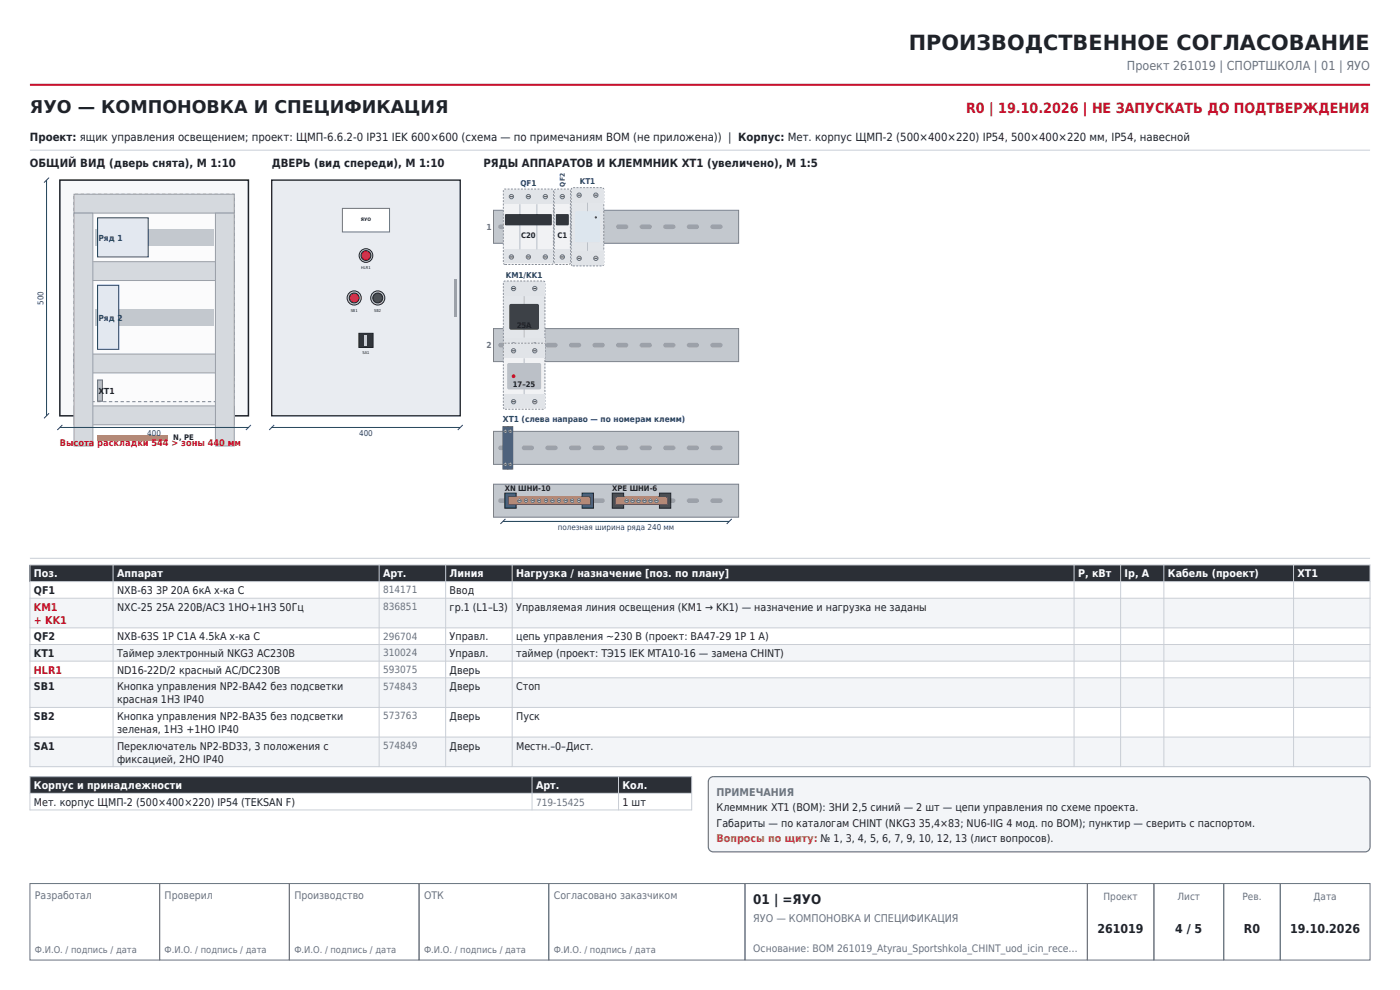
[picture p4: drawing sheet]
<svg xmlns="http://www.w3.org/2000/svg" width="297mm" height="210mm" viewBox="0 0 297 210" stroke-linecap="round" stroke-linejoin="round" font-family="sans-serif">
<path d="M6.3 18h284.4" fill="none" stroke="#c8102e" stroke-width=".42"/>
<path d="M6.3 187.4h27.6v16.2h-27.6zM33.9 187.4h27.5v16.2h-27.5zM61.4 187.4h27.5v16.2h-27.5zM88.9 187.4h27.5v16.2h-27.5zM116.4 187.4h41.6v16.2h-41.6zM158 187.4h72.7v16.2h-72.7zM230.7 187.4h14.1v16.2h-14.1zM244.8 187.4h14.8v16.2h-14.8zM259.6 187.4h12v16.2h-12zM271.6 187.4h19.1v16.2h-19.1z" fill="none" stroke="#6b7280" stroke-width=".21"/>
<path d="M6.3 31.9h284.4" fill="none" stroke="#c9ced6" stroke-width=".21"/>
<path d="M12.7 38.2h40v50h-40z" fill-rule="evenodd" fill="#f7f8fa" stroke="#1f2329" stroke-width=".32"/>
<path d="M15.7 41.2h34v44h-34z" fill-rule="evenodd" fill="#fbfbfc" stroke="#7a818b" stroke-width=".21" stroke-dasharray=".7 .5" stroke-linecap="butt"/>
<path d="M15.7 41.2h34v4h-34z" fill-rule="evenodd" fill="#d5d9de" stroke="#9aa0a8" stroke-width=".21"/>
<path d="M20.1 48.6h25.2v3.5h-25.2z" fill-rule="evenodd" fill="#c3c8ce"/>
<path d="M20.7 46.2h10.7v8.3h-10.7z" fill-rule="evenodd" fill="#e3e8f0" stroke="#0b3d91" stroke-width=".21"/>
<path d="M15.7 55.5h34v4h-34z" fill-rule="evenodd" fill="#d5d9de" stroke="#9aa0a8" stroke-width=".21"/>
<path d="M20.1 65.5h25.2v3.5h-25.2z" fill-rule="evenodd" fill="#c3c8ce"/>
<path d="M20.7 60.5h4.5v13.6h-4.5z" fill-rule="evenodd" fill="#e3e8f0" stroke="#0b3d91" stroke-width=".21"/>
<path d="M15.7 75.1h34v4h-34z" fill-rule="evenodd" fill="#d5d9de" stroke="#9aa0a8" stroke-width=".21"/>
<path d="M20.7 80.6h1v4.5h-1z" fill-rule="evenodd" fill="#b8bdc4" stroke="#6b7280" stroke-width=".21"/>
<path d="M15.7 86.1h34v4h-34z" fill-rule="evenodd" fill="#d5d9de" stroke="#9aa0a8" stroke-width=".21"/>
<path d="M20.7 92.4h15v1.2h-15z" fill-rule="evenodd" fill="#c9a227"/>
<g fill="#d5d9de" stroke="#9aa0a8" stroke-width=".21">
<path d="M15.7 45.2h4v49.4h-4z" fill-rule="evenodd"/>
<path d="M45.7 45.2h4v49.4h-4z" fill-rule="evenodd"/>
</g>
<path d="M9.9 38.2v50M10.4 37.7l-1.1 1M10.4 87.7l-1.1 1M12.7 90.7h40M13.2 90.1l-1 1.1M53.2 90.1l-1 1.1" fill="none" stroke="#0b3d91" stroke-width=".21"/>
<path d="M57.6 38.2h40v50h-40z" fill-rule="evenodd" fill="#e9ecf1" stroke="#1f2329" stroke-width=".28"/>
<path d="M96.2 59.2h.6v8h-.6z" fill-rule="evenodd" fill="#9aa0a8"/>
<path d="M72.6 44.2h10v5h-10z" fill-rule="evenodd" fill="#fff" stroke="#6b7280" stroke-width=".21"/>
<circle cx="77.6" cy="54.2" r="1.45" fill="#c9cdd2" stroke="#1f2329" stroke-width=".21"/>
<circle cx="77.6" cy="54.2" r="1.04" fill="#d32f2f" stroke="#1f2329" stroke-width=".21"/>
<circle cx="75.1" cy="63.2" r="1.5" fill="#c9cdd2" stroke="#1f2329" stroke-width=".21"/>
<circle cx="75.1" cy="63.2" r="1.05" fill="#d32f2f" stroke="#1f2329" stroke-width=".21"/>
<circle cx="80.1" cy="63.2" r="1.5" fill="#c9cdd2" stroke="#1f2329" stroke-width=".21"/>
<circle cx="80.1" cy="63.2" r="1.05" fill="#2e7d32" stroke="#1f2329" stroke-width=".21"/>
<path d="M76.1 70.7h3v3h-3z" fill-rule="evenodd" fill="#2f343b" stroke="#1f2329" stroke-width=".21"/>
<path d="M77.3 71.1h.6v2.2h-.6z" fill-rule="evenodd" fill="#c9cdd2"/>
<path d="M57.6 90.7h40M58.2 90.1l-1.1 1.1M98.2 90.1l-1.1 1.1" fill="none" stroke="#0b3d91" stroke-width=".21"/>
<path d="M104.7 44.6h52v7h-52z" fill-rule="evenodd" fill="#c3c8ce" stroke="#7a818b" stroke-width=".21"/>
<g fill="#9aa0a8">
<path d="M105.8 47.9l.4-.3h1.6a.48 .48 0 0 1 .5 .5 .48 .48 0 0 1-.5 .5h-1.6a.48 .48 0 0 1-.4-.7z" fill-rule="evenodd"/>
<path d="M110.8 47.9l.4-.3h1.6a.48 .48 0 0 1 .5 .5 .48 .48 0 0 1-.5 .5h-1.6a.48 .48 0 0 1-.4-.7z" fill-rule="evenodd"/>
<path d="M115.8 47.9l.4-.3h1.6a.48 .48 0 0 1 .5 .5 .48 .48 0 0 1-.5 .5h-1.6a.48 .48 0 0 1-.4-.7z" fill-rule="evenodd"/>
<path d="M120.8 47.9l.4-.3h1.6a.48 .48 0 0 1 .5 .5 .48 .48 0 0 1-.5 .5h-1.6a.48 .48 0 0 1-.4-.7z" fill-rule="evenodd"/>
<path d="M125.8 47.9l.4-.3h1.6a.48 .48 0 0 1 .5 .5 .48 .48 0 0 1-.5 .5h-1.6a.48 .48 0 0 1-.4-.7z" fill-rule="evenodd"/>
<path d="M130.8 47.9l.4-.3h1.6a.48 .48 0 0 1 .5 .5 .48 .48 0 0 1-.5 .5h-1.6a.48 .48 0 0 1-.4-.7z" fill-rule="evenodd"/>
<path d="M135.8 47.9l.4-.3h1.6a.48 .48 0 0 1 .5 .5 .48 .48 0 0 1-.5 .5h-1.6a.48 .48 0 0 1-.4-.7z" fill-rule="evenodd"/>
<path d="M140.8 47.9l.4-.3h1.6a.48 .48 0 0 1 .5 .5 .48 .48 0 0 1-.5 .5h-1.6a.48 .48 0 0 1-.4-.7z" fill-rule="evenodd"/>
<path d="M145.8 47.9l.4-.3h1.6a.48 .48 0 0 1 .5 .5 .48 .48 0 0 1-.5 .5h-1.6a.48 .48 0 0 1-.4-.7z" fill-rule="evenodd"/>
<path d="M150.8 47.9l.4-.3h1.6a.48 .48 0 0 1 .5 .5 .48 .48 0 0 1-.5 .5h-1.6a.48 .48 0 0 1-.4-.7z" fill-rule="evenodd"/>
</g>
<path d="M106.8 40.3l.3-.2h10l.3 .2v15.5l-.2 .3h-10.1l-.3-.2z" fill-rule="evenodd" fill="#f1f2f3" stroke="#8a9099" stroke-width=".21" stroke-dasharray=".4 .3" stroke-linecap="butt"/>
<g fill="#e1e4e8">
<path d="M106.9 40.4h10.3v2.9h-10.3z" fill-rule="evenodd"/>
<path d="M106.9 52.9h10.3v3h-10.3z" fill-rule="evenodd"/>
</g>
<circle cx="108.5" cy="41.7" r=".46" fill="#d9dce0" stroke="#6b7280" stroke-width=".21"/>
<path d="M108.2 41.7h.6" fill="none" stroke="#4b5058" stroke-width=".21"/>
<circle cx="108.5" cy="54.5" r=".46" fill="#d9dce0" stroke="#6b7280" stroke-width=".21"/>
<path d="M108.2 54.5h.6" fill="none" stroke="#4b5058" stroke-width=".21"/>
<circle cx="112.1" cy="41.7" r=".46" fill="#d9dce0" stroke="#6b7280" stroke-width=".21"/>
<path d="M111.8 41.7h.6" fill="none" stroke="#4b5058" stroke-width=".21"/>
<circle cx="112.1" cy="54.5" r=".46" fill="#d9dce0" stroke="#6b7280" stroke-width=".21"/>
<path d="M111.8 54.5h.6" fill="none" stroke="#4b5058" stroke-width=".21"/>
<path d="M110.3 43.3v9.6" fill="none" stroke="#b9bec5" stroke-width=".21"/>
<circle cx="115.7" cy="41.7" r=".46" fill="#d9dce0" stroke="#6b7280" stroke-width=".21"/>
<path d="M115.4 41.7h.6" fill="none" stroke="#4b5058" stroke-width=".21"/>
<circle cx="115.7" cy="54.5" r=".46" fill="#d9dce0" stroke="#6b7280" stroke-width=".21"/>
<path d="M115.4 54.5h.6" fill="none" stroke="#4b5058" stroke-width=".21"/>
<path d="M113.9 43.3v9.6" fill="none" stroke="#b9bec5" stroke-width=".21"/>
<path d="M107.2 45.5l9.7-.1 .2 .2v2l-.2 .2h-9.6l-.2-.2z" fill-rule="evenodd" fill="#2f343b"/>
<path d="M117.8 40.2l2.9-.1 .3 .4v15.3l-.3 .3h-2.8l-.3-.3v-15.3z" fill-rule="evenodd" fill="#f1f2f3" stroke="#8a9099" stroke-width=".21" stroke-dasharray=".4 .3" stroke-linecap="butt"/>
<g fill="#e1e4e8">
<path d="M117.7 40.4h3.1v2.9h-3.1z" fill-rule="evenodd"/>
<path d="M117.7 52.9h3.1v3h-3.1z" fill-rule="evenodd"/>
</g>
<circle cx="119.3" cy="41.7" r=".46" fill="#d9dce0" stroke="#6b7280" stroke-width=".21"/>
<path d="M119 41.7h.6" fill="none" stroke="#4b5058" stroke-width=".21"/>
<circle cx="119.3" cy="54.5" r=".46" fill="#d9dce0" stroke="#6b7280" stroke-width=".21"/>
<path d="M119 54.5h.6" fill="none" stroke="#4b5058" stroke-width=".21"/>
<path d="M118 45.5h2.6v2.2h-2.6z" fill-rule="evenodd" fill="#2f343b"/>
<path d="M121.2 40l.3-.2h6.2l.3 .2 .1 16.1-.2 .3h-6.4l-.3-.2z" fill-rule="evenodd" fill="#e3e6ea" stroke="#8a9099" stroke-width=".21" stroke-dasharray=".4 .3" stroke-linecap="butt"/>
<g fill="#e1e4e8">
<path d="M121.3 40.1h6.6v2.9h-6.6z" fill-rule="evenodd"/>
<path d="M121.3 53.2h6.6v3h-6.6z" fill-rule="evenodd"/>
</g>
<circle cx="122.9" cy="41.4" r=".46" fill="#d9dce0" stroke="#6b7280" stroke-width=".21"/>
<path d="M122.5 41.4h.7" fill="none" stroke="#4b5058" stroke-width=".21"/>
<circle cx="122.9" cy="54.8" r=".46" fill="#d9dce0" stroke="#6b7280" stroke-width=".21"/>
<path d="M122.5 54.8h.7" fill="none" stroke="#4b5058" stroke-width=".21"/>
<circle cx="126.4" cy="41.4" r=".46" fill="#d9dce0" stroke="#6b7280" stroke-width=".21"/>
<path d="M126.1 41.4h.6" fill="none" stroke="#4b5058" stroke-width=".21"/>
<circle cx="126.4" cy="54.8" r=".46" fill="#d9dce0" stroke="#6b7280" stroke-width=".21"/>
<path d="M126.1 54.8h.6" fill="none" stroke="#4b5058" stroke-width=".21"/>
<path d="M124.6 43v10.2" fill="none" stroke="#b9bec5" stroke-width=".21"/>
<path d="M122.1 44.8h4.9l.3 .2v6.1l-.1 .3h-4.9l-.3-.2-.1-6.1z" fill-rule="evenodd" fill="#dce6ee"/>
<circle cx="126.4" cy="46.1" r=".24" fill="#2e7d32"/>
<path d="M104.7 69.7h52v7h-52z" fill-rule="evenodd" fill="#c3c8ce" stroke="#7a818b" stroke-width=".21"/>
<g fill="#9aa0a8">
<path d="M105.8 73l.4-.3h1.6a.48 .48 0 0 1 .5 .5 .48 .48 0 0 1-.5 .5h-1.6a.48 .48 0 0 1-.4-.7z" fill-rule="evenodd"/>
<path d="M110.8 73l.4-.3h1.6a.48 .48 0 0 1 .5 .5 .48 .48 0 0 1-.5 .5h-1.6a.48 .48 0 0 1-.4-.7z" fill-rule="evenodd"/>
<path d="M115.9 72.8l1.9-.1a.48 .48 0 0 1 .5 .5 .48 .48 0 0 1-.5 .5h-1.6a.48 .48 0 0 1-.5-.4 .48 .48 0 0 1 .2-.5z" fill-rule="evenodd"/>
<path d="M120.8 73l.4-.3h1.6a.48 .48 0 0 1 .5 .5 .48 .48 0 0 1-.5 .5h-1.6a.48 .48 0 0 1-.4-.7z" fill-rule="evenodd"/>
<path d="M125.8 73l.4-.3h1.6a.48 .48 0 0 1 .5 .5 .48 .48 0 0 1-.5 .5h-1.6a.48 .48 0 0 1-.4-.7z" fill-rule="evenodd"/>
<path d="M130.8 73l.4-.3h1.6a.48 .48 0 0 1 .5 .5 .48 .48 0 0 1-.5 .5h-1.6a.48 .48 0 0 1-.4-.7z" fill-rule="evenodd"/>
<path d="M135.9 72.8l1.9-.1a.48 .48 0 0 1 .5 .5 .48 .48 0 0 1-.5 .5h-1.6a.48 .48 0 0 1-.5-.4 .48 .48 0 0 1 .2-.5z" fill-rule="evenodd"/>
<path d="M140.8 73l.4-.3h1.6a.48 .48 0 0 1 .5 .5 .48 .48 0 0 1-.5 .5h-1.6a.48 .48 0 0 1-.4-.7z" fill-rule="evenodd"/>
<path d="M145.8 73l.4-.3h1.6a.48 .48 0 0 1 .5 .5 .48 .48 0 0 1-.5 .5h-1.6a.48 .48 0 0 1-.4-.7z" fill-rule="evenodd"/>
<path d="M150.9 72.8l1.9-.1a.48 .48 0 0 1 .5 .5 .48 .48 0 0 1-.5 .5h-1.6a.48 .48 0 0 1-.5-.4 .48 .48 0 0 1 .2-.5z" fill-rule="evenodd"/>
</g>
<path d="M106.8 59.8l.3-.2h8.2l.3 .2v14.7l-.2 .3h-8.3l-.3-.2z" fill-rule="evenodd" fill="#e3e6ea" stroke="#8a9099" stroke-width=".21" stroke-dasharray=".4 .3" stroke-linecap="butt"/>
<g fill="#e1e4e8">
<path d="M106.9 59.9h8.5v2.9h-8.5z" fill-rule="evenodd"/>
<path d="M106.9 71.6h8.5v3h-8.5z" fill-rule="evenodd"/>
</g>
<circle cx="108.9" cy="61.2" r=".46" fill="#d9dce0" stroke="#6b7280" stroke-width=".21"/>
<path d="M108.6 61.2h.7" fill="none" stroke="#4b5058" stroke-width=".21"/>
<circle cx="108.9" cy="73.2" r=".46" fill="#d9dce0" stroke="#6b7280" stroke-width=".21"/>
<path d="M108.6 73.2h.7" fill="none" stroke="#4b5058" stroke-width=".21"/>
<circle cx="113.4" cy="61.2" r=".46" fill="#d9dce0" stroke="#6b7280" stroke-width=".21"/>
<path d="M113.1 61.2h.7" fill="none" stroke="#4b5058" stroke-width=".21"/>
<circle cx="113.4" cy="73.2" r=".46" fill="#d9dce0" stroke="#6b7280" stroke-width=".21"/>
<path d="M113.1 73.2h.7" fill="none" stroke="#4b5058" stroke-width=".21"/>
<path d="M111.2 62.8v8.8" fill="none" stroke="#b9bec5" stroke-width=".21"/>
<path d="M108.1 64.6l.3-.1h5.8l.1 .3v5l-.3 .1h-5.8l-.2-.3z" fill-rule="evenodd" fill="#3a3f46"/>
<path d="M106.8 73l.3-.2h8.2l.3 .2v13.5l-.2 .3h-8.3l-.3-.2z" fill-rule="evenodd" fill="#f1f2f3" stroke="#8a9099" stroke-width=".21" stroke-dasharray=".4 .3" stroke-linecap="butt"/>
<g fill="#e1e4e8">
<path d="M106.9 73.1h8.5v2.9h-8.5z" fill-rule="evenodd"/>
<path d="M106.9 83.6h8.5v3h-8.5z" fill-rule="evenodd"/>
</g>
<circle cx="108.9" cy="74.4" r=".46" fill="#d9dce0" stroke="#6b7280" stroke-width=".21"/>
<path d="M108.6 74.4h.7" fill="none" stroke="#4b5058" stroke-width=".21"/>
<circle cx="108.9" cy="85.2" r=".46" fill="#d9dce0" stroke="#6b7280" stroke-width=".21"/>
<path d="M108.6 85.2h.7" fill="none" stroke="#4b5058" stroke-width=".21"/>
<circle cx="113.4" cy="74.4" r=".46" fill="#d9dce0" stroke="#6b7280" stroke-width=".21"/>
<path d="M113.1 74.4h.7" fill="none" stroke="#4b5058" stroke-width=".21"/>
<circle cx="113.4" cy="85.2" r=".46" fill="#d9dce0" stroke="#6b7280" stroke-width=".21"/>
<path d="M113.1 85.2h.7" fill="none" stroke="#4b5058" stroke-width=".21"/>
<path d="M111.2 76v7.6" fill="none" stroke="#b9bec5" stroke-width=".21"/>
<path d="M107.6 77.2l.3-.2 6.7 .1 .2 .3-.1 5-.3 .2h-6.6l-.2-.3z" fill-rule="evenodd" fill="#b9bec5"/>
<circle cx="108.9" cy="79.8" r=".4" fill="#c8102e"/>
<path d="M104.7 91.5h52v7h-52z" fill-rule="evenodd" fill="#c3c8ce" stroke="#7a818b" stroke-width=".21"/>
<g fill="#9aa0a8">
<path d="M105.8 94.8l.4-.3h1.6a.48 .48 0 0 1 .5 .5 .48 .48 0 0 1-.5 .5h-1.6a.48 .48 0 0 1-.4-.7z" fill-rule="evenodd"/>
<path d="M110.8 94.8l.4-.3h1.6a.48 .48 0 0 1 .5 .5 .48 .48 0 0 1-.5 .5h-1.6a.48 .48 0 0 1-.4-.7z" fill-rule="evenodd"/>
<path d="M115.8 94.8l.4-.3h1.6a.48 .48 0 0 1 .5 .5 .48 .48 0 0 1-.5 .5h-1.6a.48 .48 0 0 1-.4-.7z" fill-rule="evenodd"/>
<path d="M120.8 94.8l.4-.3h1.6a.48 .48 0 0 1 .5 .5 .48 .48 0 0 1-.5 .5h-1.6a.48 .48 0 0 1-.4-.7z" fill-rule="evenodd"/>
<path d="M125.8 94.8l.4-.3h1.6a.48 .48 0 0 1 .5 .5 .48 .48 0 0 1-.5 .5h-1.6a.48 .48 0 0 1-.4-.7z" fill-rule="evenodd"/>
<path d="M130.8 94.8l.4-.3h1.6a.48 .48 0 0 1 .5 .5 .48 .48 0 0 1-.5 .5h-1.6a.48 .48 0 0 1-.4-.7z" fill-rule="evenodd"/>
<path d="M135.8 94.8l.4-.3h1.6a.48 .48 0 0 1 .5 .5 .48 .48 0 0 1-.5 .5h-1.6a.48 .48 0 0 1-.4-.7z" fill-rule="evenodd"/>
<path d="M140.8 94.8l.4-.3h1.6a.48 .48 0 0 1 .5 .5 .48 .48 0 0 1-.5 .5h-1.6a.48 .48 0 0 1-.4-.7z" fill-rule="evenodd"/>
<path d="M145.8 94.8l.4-.3h1.6a.48 .48 0 0 1 .5 .5 .48 .48 0 0 1-.5 .5h-1.6a.48 .48 0 0 1-.4-.7z" fill-rule="evenodd"/>
<path d="M150.8 94.8l.4-.3h1.6a.48 .48 0 0 1 .5 .5 .48 .48 0 0 1-.5 .5h-1.6a.48 .48 0 0 1-.4-.7z" fill-rule="evenodd"/>
</g>
<path d="M106.7 90.5h1v9h-1z" fill-rule="evenodd" fill="#1565c0" stroke="#5b616a" stroke-width=".21"/>
<circle cx="107.2" cy="91.5" r=".36" fill="#d9dce0" stroke="#6b7280" stroke-width=".21"/>
<path d="M107 91.5h.5" fill="none" stroke="#4b5058" stroke-width=".21"/>
<circle cx="107.2" cy="98.5" r=".36" fill="#d9dce0" stroke="#6b7280" stroke-width=".21"/>
<path d="M107 98.5h.5" fill="none" stroke="#4b5058" stroke-width=".21"/>
<path d="M107.7 90.5h1.1v9h-1.1z" fill-rule="evenodd" fill="#1565c0" stroke="#5b616a" stroke-width=".21"/>
<circle cx="108.3" cy="91.5" r=".36" fill="#d9dce0" stroke="#6b7280" stroke-width=".21"/>
<path d="M108 91.5h.5" fill="none" stroke="#4b5058" stroke-width=".21"/>
<circle cx="108.3" cy="98.5" r=".36" fill="#d9dce0" stroke="#6b7280" stroke-width=".21"/>
<path d="M108 98.5h.5" fill="none" stroke="#4b5058" stroke-width=".21"/>
<path d="M104.7 102.7h52v7h-52z" fill-rule="evenodd" fill="#c3c8ce" stroke="#7a818b" stroke-width=".21"/>
<g fill="#9aa0a8">
<path d="M105.8 106l.4-.3h1.6a.48 .48 0 0 1 .5 .5 .48 .48 0 0 1-.5 .5h-1.6a.48 .48 0 0 1-.4-.7z" fill-rule="evenodd"/>
<path d="M110.8 106l.4-.3h1.6a.48 .48 0 0 1 .5 .5 .48 .48 0 0 1-.5 .5h-1.6a.48 .48 0 0 1-.4-.7z" fill-rule="evenodd"/>
<path d="M115.9 105.8l1.9-.1a.48 .48 0 0 1 .5 .5 .48 .48 0 0 1-.5 .5h-1.6a.48 .48 0 0 1-.5-.4 .48 .48 0 0 1 .2-.5z" fill-rule="evenodd"/>
<path d="M120.8 106l.4-.3h1.6a.48 .48 0 0 1 .5 .5 .48 .48 0 0 1-.5 .5h-1.6a.48 .48 0 0 1-.4-.7z" fill-rule="evenodd"/>
<path d="M125.8 106l.4-.3h1.6a.48 .48 0 0 1 .5 .5 .48 .48 0 0 1-.5 .5h-1.6a.48 .48 0 0 1-.4-.7z" fill-rule="evenodd"/>
<path d="M130.8 106l.4-.3h1.6a.48 .48 0 0 1 .5 .5 .48 .48 0 0 1-.5 .5h-1.6a.48 .48 0 0 1-.4-.7z" fill-rule="evenodd"/>
<path d="M135.9 105.8l1.9-.1a.48 .48 0 0 1 .5 .5 .48 .48 0 0 1-.5 .5h-1.6a.48 .48 0 0 1-.5-.4 .48 .48 0 0 1 .2-.5z" fill-rule="evenodd"/>
<path d="M140.8 106l.4-.3h1.6a.48 .48 0 0 1 .5 .5 .48 .48 0 0 1-.5 .5h-1.6a.48 .48 0 0 1-.4-.7z" fill-rule="evenodd"/>
<path d="M145.8 106l.4-.3h1.6a.48 .48 0 0 1 .5 .5 .48 .48 0 0 1-.5 .5h-1.6a.48 .48 0 0 1-.4-.7z" fill-rule="evenodd"/>
<path d="M150.9 105.8l1.9-.1a.48 .48 0 0 1 .5 .5 .48 .48 0 0 1-.5 .5h-1.6a.48 .48 0 0 1-.5-.4 .48 .48 0 0 1 .2-.5z" fill-rule="evenodd"/>
</g>
<g fill="#1565c0" stroke="#1f2329" stroke-width=".21">
<path d="M107.1 104.6h2.4v3.2h-2.4z" fill-rule="evenodd"/>
<path d="M123.5 104.6h2.4v3.2h-2.4z" fill-rule="evenodd"/>
</g>
<path d="M107.8 105.4h17.4v1.6h-17.4z" fill-rule="evenodd" fill="#c9a227" stroke="#7a5c00" stroke-width=".21"/>
<circle cx="110.2" cy="106.2" r=".4" fill="#d9dce0" stroke="#6b7280" stroke-width=".21"/>
<path d="M109.9 106.2h.6" fill="none" stroke="#4b5058" stroke-width=".21"/>
<circle cx="111.6" cy="106.2" r=".4" fill="#d9dce0" stroke="#6b7280" stroke-width=".21"/>
<path d="M111.3 106.2h.6" fill="none" stroke="#4b5058" stroke-width=".21"/>
<circle cx="113" cy="106.2" r=".4" fill="#d9dce0" stroke="#6b7280" stroke-width=".21"/>
<path d="M112.7 106.2h.6" fill="none" stroke="#4b5058" stroke-width=".21"/>
<circle cx="114.4" cy="106.2" r=".4" fill="#d9dce0" stroke="#6b7280" stroke-width=".21"/>
<path d="M114.1 106.2h.6" fill="none" stroke="#4b5058" stroke-width=".21"/>
<circle cx="115.8" cy="106.2" r=".4" fill="#d9dce0" stroke="#6b7280" stroke-width=".21"/>
<path d="M115.5 106.2h.6" fill="none" stroke="#4b5058" stroke-width=".21"/>
<circle cx="117.2" cy="106.2" r=".4" fill="#d9dce0" stroke="#6b7280" stroke-width=".21"/>
<path d="M116.9 106.2h.6" fill="none" stroke="#4b5058" stroke-width=".21"/>
<circle cx="118.6" cy="106.2" r=".4" fill="#d9dce0" stroke="#6b7280" stroke-width=".21"/>
<path d="M118.3 106.2h.6" fill="none" stroke="#4b5058" stroke-width=".21"/>
<circle cx="120" cy="106.2" r=".4" fill="#d9dce0" stroke="#6b7280" stroke-width=".21"/>
<path d="M119.7 106.2h.6" fill="none" stroke="#4b5058" stroke-width=".21"/>
<circle cx="121.4" cy="106.2" r=".4" fill="#d9dce0" stroke="#6b7280" stroke-width=".21"/>
<path d="M121.1 106.2h.6" fill="none" stroke="#4b5058" stroke-width=".21"/>
<circle cx="122.8" cy="106.2" r=".4" fill="#d9dce0" stroke="#6b7280" stroke-width=".21"/>
<path d="M122.5 106.2h.6" fill="none" stroke="#4b5058" stroke-width=".21"/>
<g fill="#2e7d32" stroke="#1f2329" stroke-width=".21">
<path d="M129.9 104.6h2.4v3.2h-2.4z" fill-rule="evenodd"/>
<path d="M139.9 104.6h2.4v3.2h-2.4z" fill-rule="evenodd"/>
</g>
<path d="M130.6 105.4h11v1.6h-11z" fill-rule="evenodd" fill="#c9a227" stroke="#7a5c00" stroke-width=".21"/>
<circle cx="132.9" cy="106.2" r=".4" fill="#d9dce0" stroke="#6b7280" stroke-width=".21"/>
<path d="M132.6 106.2h.6" fill="none" stroke="#4b5058" stroke-width=".21"/>
<circle cx="134.2" cy="106.2" r=".4" fill="#d9dce0" stroke="#6b7280" stroke-width=".21"/>
<path d="M133.9 106.2h.6" fill="none" stroke="#4b5058" stroke-width=".21"/>
<circle cx="135.5" cy="106.2" r=".4" fill="#d9dce0" stroke="#6b7280" stroke-width=".21"/>
<path d="M135.2 106.2h.5" fill="none" stroke="#4b5058" stroke-width=".21"/>
<circle cx="136.7" cy="106.2" r=".4" fill="#d9dce0" stroke="#6b7280" stroke-width=".21"/>
<path d="M136.4 106.2h.6" fill="none" stroke="#4b5058" stroke-width=".21"/>
<circle cx="138" cy="106.2" r=".4" fill="#d9dce0" stroke="#6b7280" stroke-width=".21"/>
<path d="M137.7 106.2h.6" fill="none" stroke="#4b5058" stroke-width=".21"/>
<circle cx="139.3" cy="106.2" r=".4" fill="#d9dce0" stroke="#6b7280" stroke-width=".21"/>
<path d="M139 106.2h.5" fill="none" stroke="#4b5058" stroke-width=".21"/>
<path d="M106.7 110.6h48M107.2 110.1l-1 1M155.2 110.1l-1 1" fill="none" stroke="#0b3d91" stroke-width=".21"/>
<path d="M6.3 118.4h284.4" fill="none" stroke="#c9ced6" stroke-width=".21"/>
<path d="M6.3 119.8h284.4v3.6h-284.4z" fill-rule="evenodd" fill="#2b2f36"/>
<g fill="#f3f5f8">
<path d="M6.3 126.9h284.4v6.3h-284.4z" fill-rule="evenodd"/>
<path d="M6.3 136.7h284.4v3.5h-284.4z" fill-rule="evenodd"/>
<path d="M6.3 143.8h284.4v6.3h-284.4z" fill-rule="evenodd"/>
<path d="M6.3 156.3h284.4v6.3h-284.4z" fill-rule="evenodd"/>
</g>
<g fill="none" stroke="#c9ced6" stroke-width=".21">
<path d="M6.3 119.8h284.4v42.8h-284.4zM24 119.8v42.8M80.4 119.8v42.8M94.5 119.8v42.8M108.7 119.8v42.8M227.9 119.8v42.8M237.7 119.8v42.8M246.9 119.8v42.8M274.4 119.8v42.8M6.3 123.4h284.4M6.3 126.9h284.4M6.3 133.2h284.4"/>
<path d="M6.3 136.7h284.4M6.3 140.2h284.4M6.3 143.8h284.4M6.3 150.1h284.4M6.3 156.3h284.4"/>
</g>
<path d="M6.3 164.7h140.4v3.6h-140.4z" fill-rule="evenodd" fill="#2b2f36"/>
<path d="M6.3 164.7h140.4v7.1h-140.4zM6.3 168.3h140.4M112.9 164.7v7.1M131.2 164.7v7.1" fill="none" stroke="#c9ced6" stroke-width=".21"/>
<path d="M150.5 165.2l.8-.5h138.3a1.06 1.06 0 0 1 1.1 1.1v13.8a1.06 1.06 0 0 1-1.1 1.1h-138.3a1.06 1.06 0 0 1-1-1.1v-13.8z" fill-rule="evenodd" fill="#f3f5f8" stroke="#6b7280" stroke-width=".25"/>
<text font-size="4.4" fill="#1f2329" x="192.8" y="10.6">ПРОИЗВОДСТВЕННОЕ СОГЛАСОВАНИЕ</text>
<text font-size="3.7" fill="#1f2329" x="6.3" y="24">ЯУО — КОМПОНОВКА И СПЕЦИФИКАЦИЯ</text>
<text font-size="3" fill="#c8102e" x="205" y="24">R0 | 19.10.2026 | НЕ ЗАПУСКАТЬ ДО ПОДТВЕРЖДЕНИЯ</text>
<text font-size="2.8" fill="#1f2329" x="159.8" y="191.7">01 | =ЯУО</text>
<text font-size="2.6" fill="#6b7280" x="239.1" y="14.8">Проект 261019 | СПОРТШКОЛА | 01 | ЯУО</text>
<g font-size="2.6" fill="#1f2329">
<text x="232.8" y="198">261019</text>
<text x="249.3" y="198">4 / 5</text>
<text x="263.9" y="198">R0</text>
<text x="273.7" y="198">19.10.2026</text>
</g>
<g font-size="2.4" fill="#1f2329">
<text x="6.3" y="29.9">Проект: ящик управления освещением; проект: ЩМП-6.6.2-0 IP31 IEK 600×600 (схема — по примечаниям BOM (не приложена)) | Корпус: Мет. корпус ЩМП-2 (500×400×220) IP54, 500×400×220 мм, IP54, навесной</text>
<text x="6.3" y="35.4">ОБЩИЙ ВИД (дверь снята), М 1:10</text>
<text x="57.6" y="35.4">ДВЕРЬ (вид спереди), М 1:10</text>
<text x="102.6" y="35.4">РЯДЫ АППАРАТОВ И КЛЕММНИК XT1 (увеличено), М 1:5</text>
</g>
<g font-size="2.3" fill="#fff">
<text x="7.2" y="122.5">Поз.</text>
<text x="24.8" y="122.5">Аппарат</text>
<text x="81.3" y="122.5">Арт.</text>
<text x="95.4" y="122.5">Линия</text>
<text x="109.5" y="122.5">Нагрузка / назначение [поз. по плану]</text>
<text x="228.7" y="122.5">P, кВт</text>
<text x="238.6" y="122.5">Iр, А</text>
<text x="247.8" y="122.5">Кабель (проект)</text>
<text x="275.3" y="122.5">XT1</text>
<text x="7.2" y="167.4">Корпус и принадлежности</text>
<text x="113.7" y="167.4">Арт.</text>
<text x="132.1" y="167.4">Кол.</text>
</g>
<g font-size="2.3" fill="#1f2329">
<text x="7.2" y="126">QF1</text>
<text x="24.8" y="126">NXB-63 3P 20A 6кА х-ка C</text>
<text x="24.8" y="129.5">NXC-25 25A 220В/АС3 1НО+1НЗ 50Гц</text>
<text x="95.4" y="126">Ввод</text>
<text x="95.4" y="129.5">гр.1 (L1–L3)</text>
<text x="109.5" y="129.5">Управляемая линия освещения (KM1 → KK1) — назначение и нагрузка не заданы</text>
<text x="7.2" y="135.8">QF2</text>
<text x="24.8" y="135.8">NXB-63S 1P C1А 4.5kA х-ка C</text>
<text x="95.4" y="135.8">Управл.</text>
<text x="109.5" y="135.8">цепь управления ~230 В (проект: ВА47-29 1P 1 А)</text>
<text x="7.2" y="139.4">KT1</text>
<text x="24.8" y="139.4">Таймер электронный NKG3 AC230В</text>
<text x="24.8" y="142.9">ND16-22D/2 красный AC/DC230В</text>
<text x="95.4" y="139.4">Управл.</text>
<text x="95.4" y="142.9">Дверь</text>
<text x="109.5" y="139.4">таймер (проект: ТЭ15 IEK MTA10-16 — замена CHINT)</text>
<text x="7.2" y="146.4">SB1</text>
<text x="24.8" y="146.4">Кнопка управления NP2-BA42 без подсветки</text>
<text x="24.8" y="149.2">красная 1НЗ IP40</text>
<text x="95.4" y="146.4">Дверь</text>
<text x="109.5" y="146.4">Стоп</text>
<text x="7.2" y="152.7">SB2</text>
<text x="24.8" y="152.7">Кнопка управления NP2-BA35 без подсветки</text>
<text x="24.8" y="155.5">зеленая, 1НЗ +1НО IP40</text>
<text x="95.4" y="152.7">Дверь</text>
<text x="109.5" y="152.7">Пуск</text>
<text x="7.2" y="159">SA1</text>
<text x="24.8" y="159">Переключатель NP2-BD33, 3 положения с</text>
<text x="24.8" y="161.7">фиксацией, 2НО IP40</text>
<text x="95.4" y="159">Дверь</text>
<text x="109.5" y="159">Местн.–0–Дист.</text>
<text x="7.2" y="170.9">Мет. корпус ЩМП-2 (500×400×220) IP54 (TEKSAN F)</text>
<text x="132.1" y="170.9">1 шт</text>
<text x="152" y="172.1">Клеммник XT1 (BOM): ЗНИ 2,5 синий — 2 шт — цепи управления по схеме проекта.</text>
<text x="152" y="175.3">Габариты — по каталогам CHINT (NKG3 35,4×83; NU6-IIG 4 мод. по BOM); пунктир — сверить с паспортом.</text>
</g>
<g font-size="2.3" fill="#c8102e">
<text x="7.2" y="129.5">KM1</text>
<text x="7.2" y="132.3">+ KK1</text>
<text x="7.2" y="142.9">HLR1</text>
</g>
<g font-size="2.3" fill="#6b7280">
<text x="152" y="168.8">ПРИМЕЧАНИЯ</text>
<text x="159.8" y="195.5">ЯУО — КОМПОНОВКА И СПЕЦИФИКАЦИЯ</text>
</g>
<text font-size="2.3" fill="#b26b00" x="152" y="178.6">Вопросы по щиту: № 1, 3, 4, 5, 6, 7, 9, 10, 12, 13 (лист вопросов).</text>
<g font-size="2.2" fill="#6b7280">
<text x="7.4" y="190.6">Разработал</text>
<text x="34.9" y="190.6">Проверил</text>
<text x="62.4" y="190.6">Производство</text>
<text x="90" y="190.6">ОТК</text>
<text x="117.5" y="190.6">Согласовано заказчиком</text>
<text x="159.8" y="201.9">Основание: BOM 261019_Atyrau_Sportshkola_CHINT_uod_icin_rece…</text>
</g>
<g font-size="2.1" fill="#6b7280">
<text x="81.3" y="125.9">814171</text>
<text x="81.3" y="129.4">836851</text>
<text x="81.3" y="135.7">296704</text>
<text x="81.3" y="139.2">310024</text>
<text x="81.3" y="142.7">593075</text>
<text x="81.3" y="146.3">574843</text>
<text x="81.3" y="152.6">573763</text>
<text x="81.3" y="158.9">574849</text>
<text x="113.7" y="170.9">719-15425</text>
<text x="234.1" y="190.9">Проект</text>
<text x="249.8" y="190.9">Лист</text>
<text x="263.6" y="190.9">Рев.</text>
<text x="278.7" y="190.9">Дата</text>
</g>
<g font-size="2" fill="#6b7280">
<text x="7.4" y="202.2">Ф.И.О. / подпись / дата</text>
<text x="34.9" y="202.2">Ф.И.О. / подпись / дата</text>
<text x="62.4" y="202.2">Ф.И.О. / подпись / дата</text>
<text x="90" y="202.2">Ф.И.О. / подпись / дата</text>
<text x="117.5" y="202.2">Ф.И.О. / подпись / дата</text>
</g>
<text font-size="1.9" fill="#c8102e" x="12.7" y="94.6">Высота раскладки 544 &gt; зоны 440 мм</text>
<g font-size="1.8" fill="#0b3d91">
<text x="20.9" y="51.1">Ряд 1</text>
<text x="20.9" y="68">Ряд 2</text>
<text x="106.7" y="89.6">XT1 (слева направо — по номерам клемм)</text>
</g>
<g font-size="1.8" fill="#6b7280">
<text x="103.2" y="48.8">1</text>
<text x="103.2" y="73.9">2</text>
</g>
<text font-size="1.8" fill="#1f2329" x="20.9" y="83.6">XT1</text>
<g font-size="1.7" fill="#0b3d91">
<text x="110.4" y="39.4">QF1</text>
<text x="123" y="39.1">KT1</text>
<text x="107.3" y="58.9">KM1/KK1</text>
<text x="9.2" y="64.7" transform="rotate(-90 9.2 64.7)">500</text>
<text x="31.2" y="92.5">400</text>
<text x="76.2" y="92.5">400</text>
<text x="118.3" y="112.5">полезная ширина ряда 240 мм</text>
</g>
<g font-size="1.6" fill="#1f2329">
<text x="110.5" y="50.4">C20</text>
<text x="118.3" y="50.4">C1</text>
<text x="108.8" y="82.1">17–25</text>
<text x="36.8" y="93.3">N, PE</text>
<text x="107.1" y="104.1">XN ШНИ-10</text>
<text x="129.9" y="104.1">XPE ШНИ-6</text>
</g>
<text font-size="1.4" fill="#0b3d91" x="119.8" y="39.6" transform="rotate(-90 119.8 39.6)">QF2</text>
<text font-size="1" fill="#1f2329" x="76.6" y="47">ЯУО</text>
<g font-size=".8" fill="#1f2329">
<text x="76.6" y="57.1">HLR1</text>
<text x="74.4" y="66.1">SB1</text>
<text x="79.4" y="66.1">SB2</text>
<text x="76.9" y="75.1">SA1</text>
</g>
</svg>
